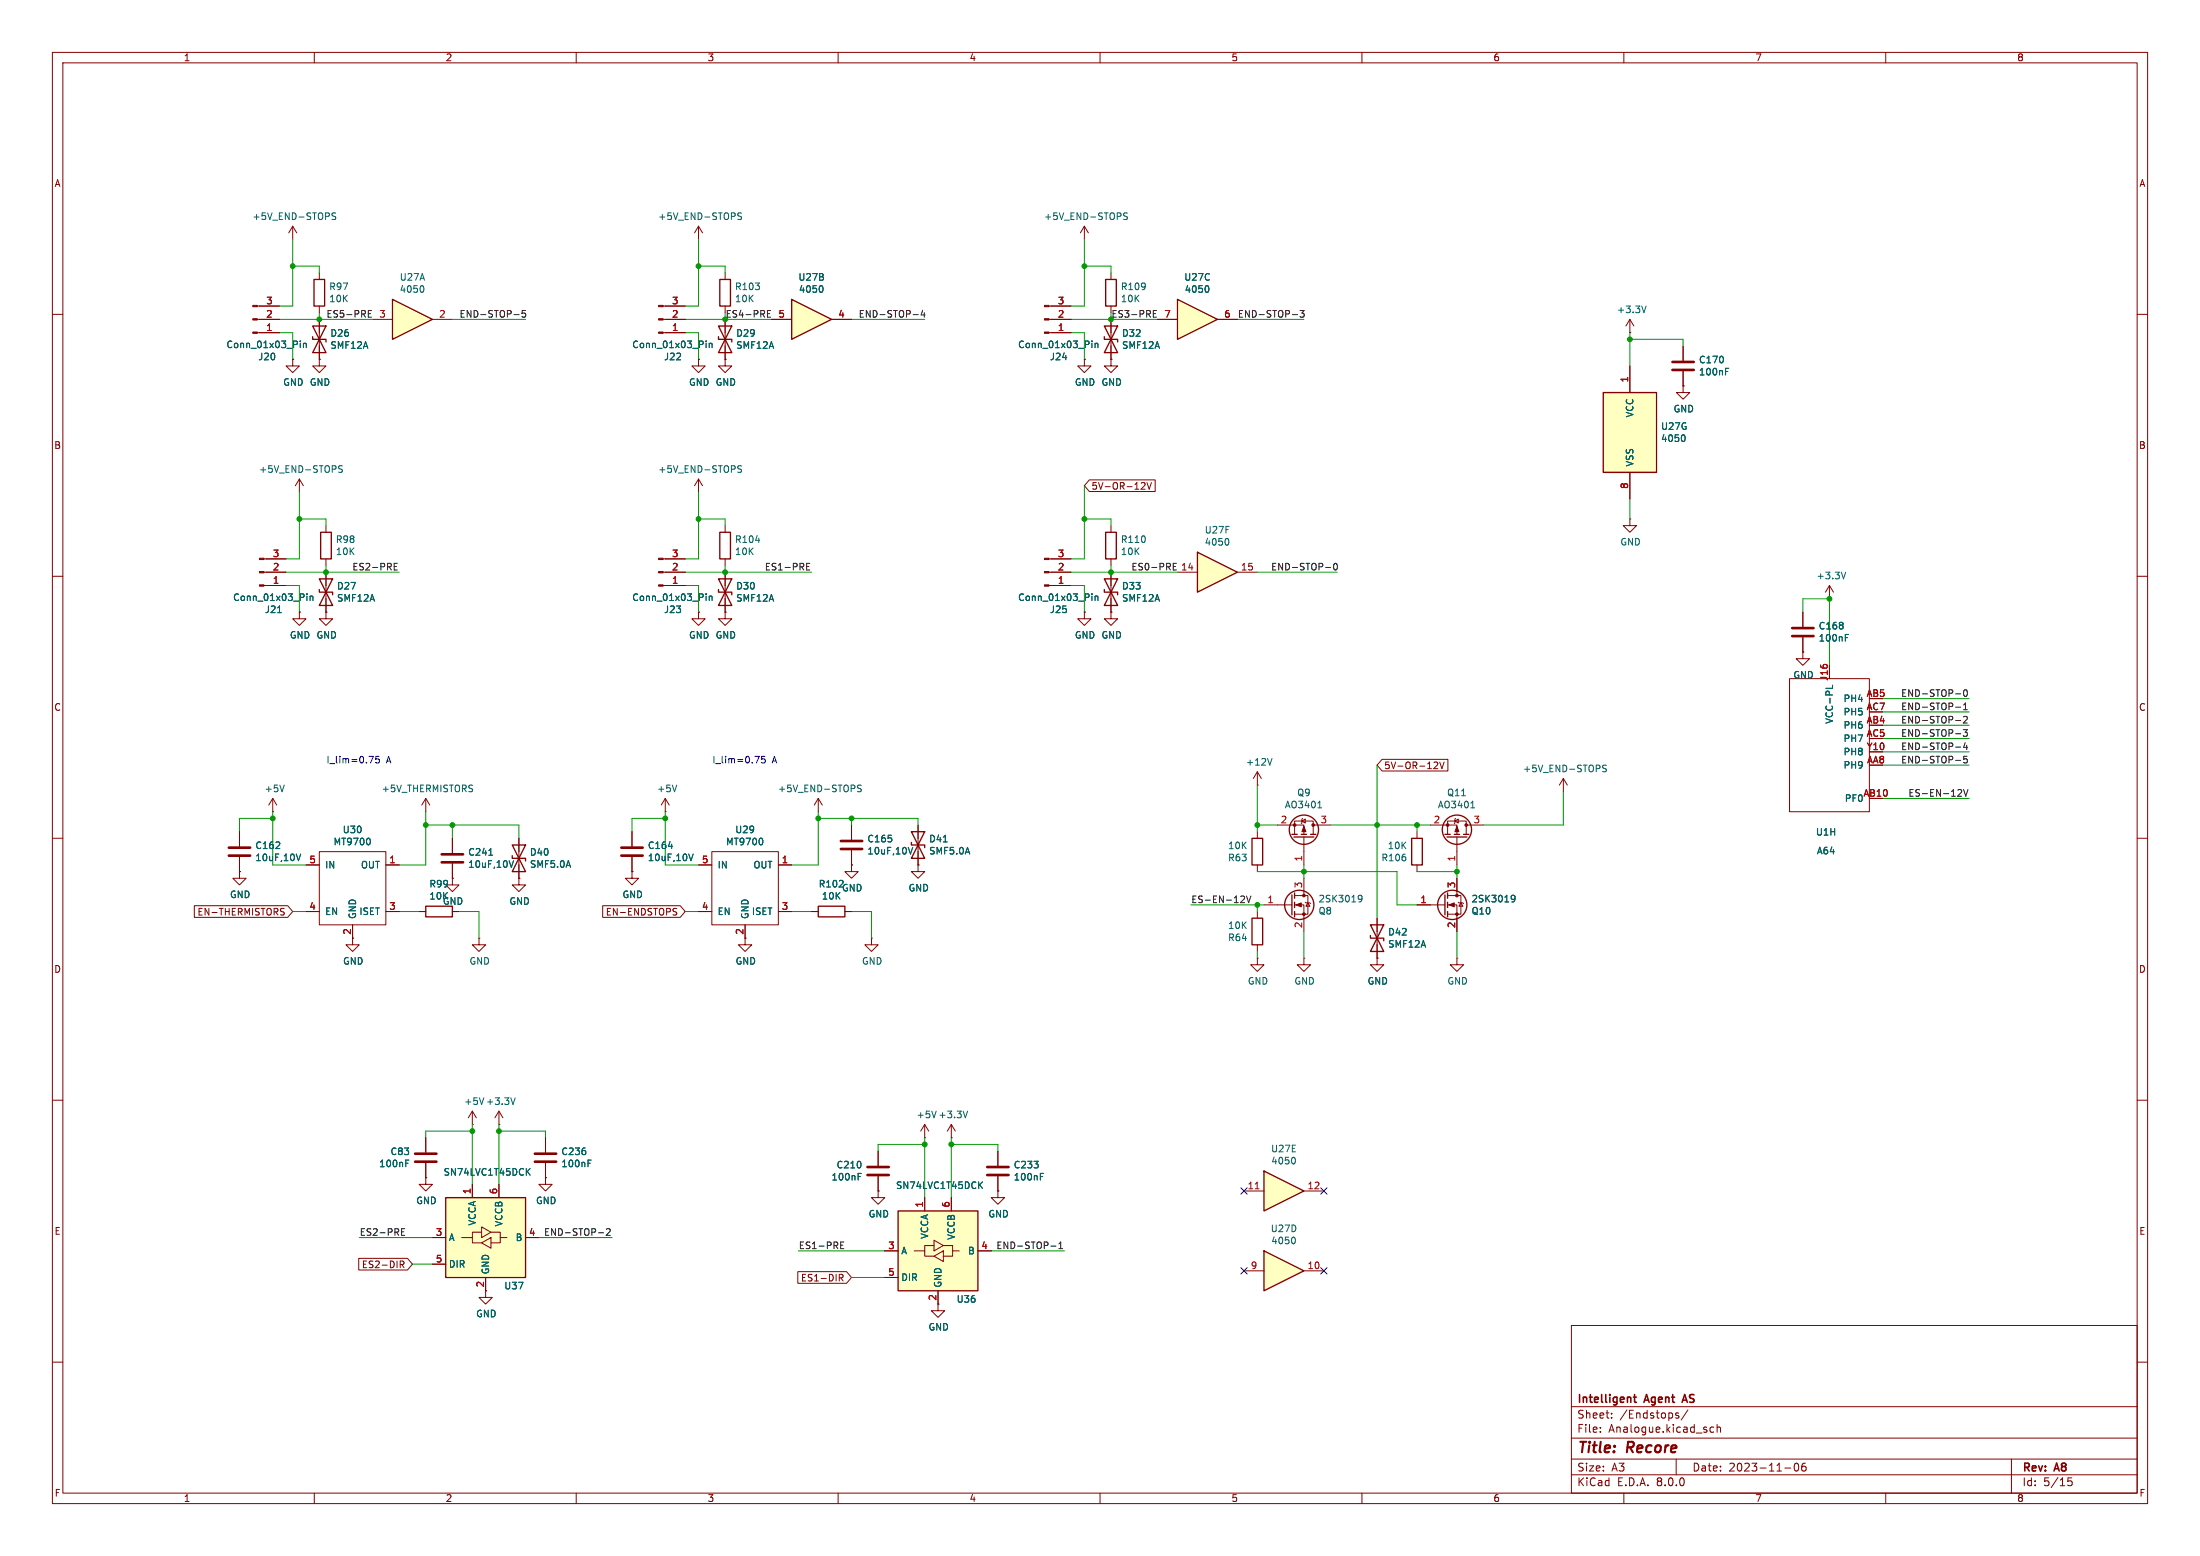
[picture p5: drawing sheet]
<svg xmlns="http://www.w3.org/2000/svg" width="420mm" height="297mm" viewBox="0 0 420 297" stroke-linecap="round" stroke-linejoin="round" font-family="sans-serif">
<g fill="none" stroke="#840000" stroke-width=".19">
<path d="M10 10h400v277h-400zM12 12h396v273h-396zM60 10v2M110 10v2M160 10v2M210 10v2M260 10v2M310 10v2M360 10v2M10 60h2M126.6 58.4h4.2M133.3 43.2v2.5"/>
<path d="M133.3 43.2l-.7 1.3M133.3 43.2l.8 1.3M138.4 52.1v1.2M138.4 58.4v1.3M408 60h2M126.6 61h4.2M126.6 63.5h4.2M133.3 68.6v1.3h1.3l-1.3 1.2-1.2-1.2h1.2M133.3 68.6h.1M138.4 68.6v1.3h1.3l-1.3 1.2-1.2-1.2h1.2M138.4 68.6h.1M138.4 61v7.6"/>
<path d="M133.3 91.4l-.7 1.3M133.3 91.4v2.6M133.3 91.4l.8 1.3M10 110h2M133.3 116.8v1.3h1.3l-1.3 1.3-1.2-1.3h1.2M133.3 116.8h.1M138.4 116.8v1.3h1.3l-1.3 1.3-1.2-1.3h1.2M138.4 116.8h.1M138.4 100.3v1.3M138.4 106.7v1.3M138.4 109.2v7.6M408 110h2"/>
<path d="M10 160h2M408 160h2M10 210h2M408 210h2M10 260h2M300 253h108v32h-108zM408 260h2M300 278.5h108M300 274.5h108M300 268.5h108M305.5 273.2v.2M305.5 272.5v.1"/>
<path d="M307.7 270.5v.2M307.7 269.8v.1M320 278.5v3M320.4 269.8l-.3-.1-.2 .2v.2l.5 .2v.3h-.5M322.2 269.1l-1.3 1.9M327.2 272.5l-.5-.1-.3 .3 .2 .6h.6M327.8 272.5l.2-.1 .4 .1v.9M327.8 271.9v1.5M342.7 279.4l.2-.1a.8 .8 0 0 1 .5 .7 .8 .8 0 0 1-.5 .8 1 1 0 0 1-.2-1.4zM344.7 279.3a.59 .59 0 0 0-.8 .6v.6l.2 .2 .4 .1 .2-.2 .1-.5-.1-.2h-.5l-.3 .2M384 278.5v6.5M60 285v2"/>
<path d="M110 285v2M160 285v2M210 285v2M260 285v2M300 281.5h108M310 285v2M340.7 280.2h1.2M360 285v2M395.5 282.1h-.7l-.1 .7 .2-.1h.5l.2 .2-.1 .5-.2 .2-.6-.2"/>
</g>
<path d="M311.8 266.7h.6M312 266.2v1.3l.4 .2M321.3 267.3h.7M321.6 266.2l-.5 1.5" fill="none" stroke="#840000" stroke-width=".3"/>
<path d="M141.6 40.7l-.5-.1-.3 .3 .2 .3 .5 .2v.4l-.2 .1-.5-.1M134.8 65.1v.1M134.8 65.5v.9M135.4 65.5v.9M135.4 65.6l.2-.1 .3 .1v.8M141.6 89l-.5-.1-.2 .1v.4l.5 .2 .2 .3-.3 .3-.5-.1M144.3 103.1h.7" fill="none" stroke="#006464" stroke-width=".19"/>
<g fill="#840000" stroke="#840000" stroke-width=".19">
<path d="M125.7 58.3h.9v.2h-.9z"/>
<path d="M125.7 60.8h.9v.3h-.9z"/>
<path d="M125.7 63.4h.9v.2h-.9z"/>
</g>
<path d="M137.4 53.3h2v5.1h-2zM137.2 64.3v.5h2.5v.5M137.2 62.2l2.5 5.1h-2.5l2.5-5.1zM137.2 112.5v.5h2.5v.5M137.2 110.5l2.5 5.1h-2.5l2.5-5.1zM137.4 101.6h2v5.1h-2z" fill="none" stroke="#840000" stroke-width=".25"/>
<path d="M151.1 57.2l7.6 3.8-7.6 3.8z" fill="#ffffc2"/>
<path d="M151.1 57.2l7.6 3.8-7.6 3.8zM156.2 173h5.1v2h-5.1z" fill="none" stroke="#840000" stroke-width=".25"/>
<g fill="none" stroke="#840000" stroke-width=".19">
<path d="M147.3 61h3.8M158.7 61h3.9M45.7 158.8v2.7M156.2 152.4l-.8 1.3M156.2 152.4v2.5M156.2 152.4l.8 1.3M162.6 157.5v2.8M45.7 163.6v2.8M133.3 165.1h2.6M133.3 174h2.6M135.9 162.6h12.7v13.9h-12.7zM142.2 176.5v3.8h1.3l-1.3 1.3-1.2-1.3h1.2"/>
<path d="M148.6 165.1h2.5M148.6 174h2.5M154.9 174h1.3M161.3 174h1.3M162.6 165.1v1.3h1.2l-1.2 1.2-1.3-1.2h1.3M162.6 165.1h.1M162.6 162.3v2.8M166.4 179.1v1.2h1.2l-1.2 1.3-1.3-1.3h1.3M166.4 179.1h.1M175.3 165.1v1.3h1.2l-1.2 1.2-1.3-1.2h1.3M175.3 165.1h.1M95.2 214.6h.1"/>
<path d="M95.2 212.1l-.7 1.3M95.2 212.1v2.5M95.2 212.1l.8 1.3M167.6 227.3v1.3h1.3l-1.3 1.3-1.2-1.3h1.2M167.6 227.3h.1"/>
</g>
<path d="M156.8 54.5a.79 .79 0 0 1 0 1.3M164.4 149.9h-.5l-.1 .1v.3l.5 .3 .1 .3-.2 .2h-.5M56.6 163l.4 1.3 .4-1.3M145.5 160.1l.1 .4-.1 .6M173.4 161.7l.4 1.3 .4-1.3M98.4 209.5l-.5 1.3" fill="none" stroke="#006464" stroke-width=".19"/>
<path d="M43.7 163.3h4.1M43.7 161.8h4.1M160.5 162.1h4.1M160.5 160.5h4.1" fill="none" stroke="#840000" stroke-width=".51"/>
<path d="M171.4 231.1h15.3v15.3h-15.3z" fill="#ffffc2"/>
<g fill="none" stroke="#840000" stroke-width=".25">
<path d="M174 158.8l2.5 5h-2.5l2.5-5zM246.6 159.3h1M247 159.8h3.8M248.4 159.3h1M250.2 159.3h1M81.3 173h5.1v2h-5.1zM97.8 163.3v.5h2.5v.5M97.8 161.3l2.5 5.1h-2.5l2.5-5.1zM174 160.8v.5h2.5v.5M239 175.3h2v5h-2zM239 160h2v5.1h-2zM171.4 231.1h15.3v15.3h-15.3z"/>
<circle cx="248.9" cy="158.4" r="2.79"/>
</g>
<g fill="none" stroke="#840000" stroke-width=".19">
<path d="M311.1 63.5h.1M311.1 61l-.7 1.2M311.1 61v2.5M311.1 61l.8 1.2M52.1 154.9h.1M52.1 152.4l-.8 1.3M52.1 152.4v2.5M52.1 152.4l.7 1.3M81.3 152.4l-.8 1.3M81.3 152.4v2.5M81.3 152.4l.7 1.3M120.6 158.8v2.7"/>
<path d="M127 154.9h.1M127 152.4l-.8 1.3M127 152.4v2.5M127 152.4l.8 1.3M175.3 157.5v7.6M240 158.8v1.2M243.8 157.5h5.1v1.8M247.1 159.3v-2.6h3.6v2.6M248.5 156.7l.7-.4v.8zM248.7 156.2l-.3 1M248.9 159.8v5.3M250.7 157.5h3.3"/>
<path d="M45.7 166.4v1.2h1.3l-1.3 1.3-1.3-1.3h1.3M45.7 166.4h.1M58.4 165.1h2.6M58.4 174h2.6M61 162.6h12.7v13.9h-12.7zM67.3 176.5v3.8h1.3l-1.3 1.3-1.3-1.3h1.3M73.7 165.1h2.5M73.7 174h2.5M80 174h1.3M86.4 167.6v1.3h1.2l-1.2 1.3-1.3-1.3h1.3M86.4 167.6h.1M86.4 174h1.2"/>
<path d="M86.4 160v2.8M86.4 164.8v2.8M91.4 179.1v1.2h1.3l-1.3 1.3-1.2-1.3h1.2M91.4 179.1h.1M99.1 167.6v1.3h1.2l-1.2 1.3-1.3-1.3h1.3M99.1 167.6h.1M99.1 160v7.6M120.6 166.4v1.2h1.3l-1.3 1.3-1.2-1.3h1.2M120.6 166.4h.1M120.6 163.6v2.8M240 165.1v1.3M240 174v1.3"/>
<path d="M240 182.9v1.3h1.3l-1.3 1.2-1.2-1.2h1.2M240 182.9h.1M240 180.3v1.3M262.9 182.9v1.3h1.3l-1.3 1.2-1.3-1.2h1.3M262.9 182.9h.1M168.9 238.8h2.5M174.5 238.8h2v1h1.8M176.5 228.6v2.5M178.3 237.7h-1.8v1.1M178.3 236.7l1.8 1-1.8 1.1zM178.3 239.8l1.8-1v2zM180.1 237.7h1.8v1.1h1.2"/>
<path d="M181.6 228.6v2.5M181.9 238.8v1h-1.8M186.7 238.8h2.5M168.9 243.8h2.5M179.1 246.4v3.8h1.2l-1.2 1.3-1.3-1.3h1.3"/>
</g>
<path d="M314.3 58.4l-.5 1.3M54.3 149.9l-.5 1.2M129.2 149.9l-.4 1.2M251.6 154.2h.7M70.6 160.1l.1 .4-.1 .6M93.3 163.2h.7M97.2 164.3l.4 1.3 .4-1.3M127.6 161.5h.8M131.5 163l.4 1.3 .4-1.3M180.1 160.7h.7M187 226.1l.6 .8M187.6 225.6l-.8 .7" fill="none" stroke="#006464" stroke-width=".19"/>
<path d="M84.3 164.6h4.1M84.3 163.1h4.1M118.6 163.3h4.1M118.6 161.8h4.1" fill="none" stroke="#840000" stroke-width=".51"/>
<g fill="#840000" stroke="#840000" stroke-width=".19">
<path d="M248.9 157.7l.4 1.1h-.8z"/>
<circle cx="247.1" cy="157.5" r=".25"/>
<circle cx="250.7" cy="157.5" r=".25"/>
</g>
<path d="M306.1 74.9h10.1v15.3h-10.1z" fill="#ffffc2"/>
<g fill="none" stroke="#840000" stroke-width=".25">
<path d="M306.1 74.9h10.1v15.3h-10.1zM275.8 159.3h1.1M276.2 159.8h3.8M277.6 159.3h1M279.4 159.3h1M275.8 170.8v3.8M276.4 170.4v1.1M276.4 172.2v1M276.4 174v1"/>
<circle cx="278.1" cy="158.4" r="2.79"/>
<circle cx="277.2" cy="172.7" r="2.79"/>
</g>
<g fill="none" stroke="#840000" stroke-width=".19">
<path d="M311.1 69.9v5M321.3 73.7v1.2h1.3l-1.3 1.3-1.3-1.3h1.3M321.3 73.7h.1M321.3 66v2.8M321.3 70.9v2.8M311.1 99.1v1.2h1.3l-1.3 1.3-1.2-1.3h1.2M311.1 99.1h.1M311.1 90.2v5.1M344.2 116.8v2.8M349.2 114.3h.1M349.2 111.8l-.7 1.2M349.2 111.8v2.5"/>
<path d="M349.2 111.8l.8 1.2M341.6 129.5h15.3v25.4h-15.3zM344.2 124.5v1.2h1.2l-1.2 1.3-1.3-1.3h1.3M344.2 124.5h.1M344.2 121.7v2.8M240 149.9h.1M240 147.3l-.7 1.3M240 147.3v2.6M240 147.3l.8 1.3M273 157.5h5.1v1.8M276.4 159.3v-2.6h3.5v2.6M277.7 156.7l.7-.4v.8z"/>
<path d="M277.9 156.2l-.3 1M278.1 159.8v5.3M279.9 157.5h3.3M298.4 148.6l-.7 1.3M298.4 148.6v2.5M298.4 148.6l.8 1.3M270.5 172.7h5.3M276.4 172.7h1.7v5.1M276.4 170.9h2.5v3.6h-2.5M278.1 167.6v3.3M278.4 172.2l1 .3M278.9 172.3l.4 .7h-.8z"/>
<path d="M248.9 182.9v1.3h1.3l-1.3 1.2-1.3-1.2h1.3M248.9 182.9h.1M278.1 182.9v1.3h1.3l-1.3 1.2-1.2-1.2h1.2M278.1 182.9h.1"/>
</g>
<path d="M329.4 70.9h.4M329.4 70.3h.6M321.4 83a.79 .79 0 0 1 0 1.3M352.4 109.2l-.5 1.3M349.8 130.8v.6M352.3 121.7h.4M352.3 121.1h.6M242.8 144.8l-.4 1.2M280.8 154.2h.7M306.7 146.1l-.5-.1-.3 .3 .2 .3 .5 .2v.4l-.2 .1h-.5M288.6 170.9h.4l.2 .2a.84 .84 0 0 1-.3 1.1h-.3M289.2 171.4l-.2 .3-.4-.1" fill="none" stroke="#006464" stroke-width=".19"/>
<path d="M319.3 70.6h4M319.3 69.1h4M342.1 119.9h4.1M342.1 121.4h4.1" fill="none" stroke="#840000" stroke-width=".51"/>
<g fill="#840000" stroke="#840000" stroke-width=".19">
<path d="M278.1 157.7l.4 1.1h-.8z"/>
<path d="M276.6 172.7l1-.4v.8z"/>
<circle cx="276.4" cy="157.5" r=".25"/>
<circle cx="279.9" cy="157.5" r=".25"/>
<circle cx="278.1" cy="174.5" r=".25"/>
<circle cx="278.1" cy="170.9" r=".25"/>
</g>
<path d="M224.8 57.2l7.6 3.8-7.6 3.8z" fill="#ffffc2"/>
<path d="M211.1 53.3h2v5.1h-2zM224.8 57.2l7.6 3.8-7.6 3.8zM210.8 64.3v.5h2.6v.5M210.8 62.2l2.6 5.1h-2.6l2.6-5.1zM210.8 112.5v.5h2.6v.5M210.8 110.5l2.6 5.1h-2.6l2.6-5.1zM211.1 101.6h2v5.1h-2z" fill="none" stroke="#840000" stroke-width=".25"/>
<g fill="none" stroke="#840000" stroke-width=".19">
<path d="M200.3 58.4h4.2M207 43.2l-.8 1.3M207 43.2v2.5M207 43.2l.8 1.3M212.1 52.1v1.2M212.1 58.4v1.3M200.3 61h4.2M200.3 63.5h4.2M207 68.6v1.3h1.3l-1.3 1.2-1.3-1.2h1.3M207 68.6h.1M212.1 68.6v1.3h1.3l-1.3 1.2-1.3-1.2h1.3M212.1 68.6h.1"/>
<path d="M212.1 61v7.6M221 61h3.8M232.4 61h3.8M126.6 106.7h4.2M126.6 109.2h4.2M126.6 111.8h4.2M200.3 106.7h4.2M200.3 109.2h4.2M200.3 111.8h4.2M207 116.8v1.3h1.3l-1.3 1.3-1.3-1.3h1.3M207 116.8h.1M212.1 116.8v1.3h1.3l-1.3 1.3-1.3-1.3h1.3"/>
<path d="M212.1 116.8h.1M212.1 100.3v1.3M212.1 106.7v1.3M212.1 109.2v7.6"/>
</g>
<g fill="none" stroke="#006464" stroke-width=".19">
<path d="M215.2 40.7l-.5-.1-.2 .3 .1 .3 .6 .2v.4l-.2 .1-.5-.1M230.5 54.5a.79 .79 0 0 1 0 1.3M208.5 65.1v.1M208.5 65.5v.9M209.1 65.5v.9M209.1 65.6l.1-.1 .3 .1 .1 .8M134.8 113.4v.1M134.8 113.8v.8M135.4 113.9l.2-.1h.3v.8M135.4 113.8v.8M208.5 113.4v.1M208.5 113.8v.8"/>
<path d="M209.1 113.8v.8M209.1 113.9l.1-.1h.3l.1 .8"/>
</g>
<g fill="#840000" stroke="#840000" stroke-width=".19">
<path d="M199.4 106.6h.9v.2h-.9z"/>
<path d="M199.4 109.1h.9v.2h-.9z"/>
<path d="M199.4 111.6h.9v.3h-.9z"/>
<path d="M199.4 58.3h.9v.2h-.9z"/>
<path d="M199.4 60.8h.9v.3h-.9z"/>
<path d="M199.4 63.4h.9v.2h-.9z"/>
<path d="M125.7 106.6h.9v.2h-.9z"/>
<path d="M125.7 109.1h.9v.2h-.9z"/>
<path d="M125.7 111.6h.9v.3h-.9z"/>
</g>
<path d="M228.6 105.4l7.6 3.8-7.6 3.8z" fill="#ffffc2"/>
<path d="M228.6 105.4l7.6 3.8-7.6 3.8zM261.6 178.6v.5h2.6v.5M261.6 176.5l2.6 5.1h-2.6l2.6-5.1zM269.5 160h2v5.1h-2z" fill="none" stroke="#840000" stroke-width=".25"/>
<path d="M224.8 109.2h3.8M236.2 109.2h3.8M270.5 158.8v1.2M262.9 175.3v7.6M270.5 165.1v1.3" fill="none" stroke="#840000" stroke-width=".19"/>
<path d="M234.3 102.8a.79 .79 0 0 1 0 1.3" fill="none" stroke="#006464" stroke-width=".19"/>
<path d="M241.3 238.8l7.6 3.8-7.6 3.8z" fill="#ffffc2"/>
<path d="M241.3 238.8l7.6 3.8-7.6 3.8z" fill="none" stroke="#840000" stroke-width=".25"/>
<path d="M237.5 242.6h3.8M248.9 242.6h3.8" fill="none" stroke="#840000" stroke-width=".19"/>
<path d="M247 236.1a.79 .79 0 0 1 0 1.3" fill="none" stroke="#006464" stroke-width=".19"/>
<path d="M241.3 223.5l7.6 3.8-7.6 3.8z" fill="#ffffc2"/>
<g fill="none" stroke="#840000" stroke-width=".25">
<path d="M246.6 170.8v3.8M247.1 170.4v1.1M247.1 172.2v1M247.1 174v1M241.3 223.5l7.6 3.8-7.6 3.8z"/>
<circle cx="248" cy="172.7" r="2.79"/>
</g>
<g fill="none" stroke="#840000" stroke-width=".19">
<path d="M55.9 68.6v1.3h1.2l-1.2 1.2-1.3-1.2h1.3M55.9 68.6h.1M61 68.6v1.3h1.2l-1.2 1.2-1.3-1.2h1.3M61 68.6h.1M57.1 116.8v1.3h1.3l-1.3 1.3-1.2-1.3h1.2M57.1 116.8h.1M241.3 172.7h5.3M247.1 172.7h1.8v5.1M247.1 170.9h2.6v3.6h-2.6M248.9 167.6v3.3M249.2 172.2l1 .3M249.7 172.3l.4 .7h-.8z"/>
<path d="M81.3 217.2v2.8M81.3 224.8v1.3h1.2l-1.2 1.2-1.3-1.2h1.3M81.3 224.8h.1M81.3 222v2.8M190.5 227.3v1.3h1.3l-1.3 1.3-1.3-1.3h1.3M190.5 227.3h.1M237.5 227.3h3.8M248.9 227.3h3.8"/>
</g>
<path d="M239.6 226.9h.8" fill="none" stroke="#a90000" stroke-width=".19"/>
<path d="M259.4 170.9h.4l.2 .2a.84 .84 0 0 1-.4 1.1h-.2M260 171.4l-.2 .3-.4-.1M77.5 222h.4M77.5 221.4h.6M247 220.9a.79 .79 0 0 1 0 1.3" fill="none" stroke="#006464" stroke-width=".19"/>
<g fill="#840000" stroke="#840000" stroke-width=".19">
<path d="M247.4 172.7l1-.4v.8z"/>
<circle cx="248.9" cy="174.5" r=".25"/>
<circle cx="248.9" cy="170.9" r=".25"/>
</g>
<path d="M79.2 221.7h4.1M79.2 220.2h4.1" fill="none" stroke="#840000" stroke-width=".51"/>
<path d="M74.9 57.2l7.6 3.8-7.6 3.8z" fill="#ffffc2"/>
<path d="M59.9 53.3h2.1v5.1h-2.1zM74.9 57.2l7.6 3.8-7.6 3.8zM61 112.5v.5h2.5v.5M61 110.5l2.5 5.1h-2.5l2.5-5.1zM61.2 101.6h2v5.1h-2z" fill="none" stroke="#840000" stroke-width=".25"/>
<g fill="none" stroke="#840000" stroke-width=".19">
<path d="M49.1 58.4h4.2M55.9 43.2l-.8 1.3M55.9 43.2v2.5M55.9 43.2l.7 1.3M61 52.1v1.2M61 58.4v1.3M49.1 61h4.2M49.1 63.5h4.2M71.1 61h3.8M82.5 61h3.9M57.1 91.4l-.7 1.3M57.1 91.4v2.6"/>
<path d="M57.1 91.4l.8 1.3M50.4 106.7h4.2M50.4 109.2h4.2M50.4 111.8h4.2M62.2 116.8v1.3h1.3l-1.3 1.3-1.2-1.3h1.2M62.2 116.8h.1M62.2 100.3v1.3M62.2 106.7v1.3M62.2 109.2v7.6M90.2 214.6h.1M90.2 212.1l-.8 1.3M90.2 212.1v2.5"/>
<path d="M90.2 212.1l.7 1.3M104.1 217.2v2.8M167.6 219.7v2.8M176.5 217.2h.1M176.5 214.6l-.7 1.3M176.5 214.6v2.6M176.5 214.6l.8 1.3M181.6 217.2h.1M181.6 214.6l-.8 1.3M181.6 214.6v2.6M181.6 214.6l.8 1.3M190.5 219.7v2.8"/>
<path d="M104.1 224.8v1.3h1.3l-1.3 1.2-1.2-1.2h1.2M104.1 224.8h.1M104.1 222v2.8M167.6 224.5v2.8M190.5 224.5v2.8M92.7 246.4v1.2h1.3l-1.3 1.3-1.3-1.3h1.3"/>
</g>
<g fill="none" stroke="#006464" stroke-width=".19">
<path d="M64.1 40.7l-.5-.1-.2 .3 .1 .3 .5 .2v.4l-.1 .1-.5-.1M80.6 54.5a.79 .79 0 0 1 0 1.3M57.3 65.1v.1M57.3 65.5v.9M57.9 65.5v.9M57.9 65.6l.2-.1 .3 .1 .1 .8M65.4 89l-.5-.1-.3 .2 .2 .3 .5 .3v.3l-.2 .2-.5-.1M53 116.9h.7M58.6 113.4v.1M58.6 113.8v.8M59.2 113.8v.8M59.2 113.9l.2-.1h.3v.8"/>
<path d="M184.7 212.1l-.4 1.3M112.3 222h.4M112.3 221.4h.6M163.8 224.6h.4M163.8 224h.6M198.6 224.6h.4M198.6 224h.6"/>
</g>
<g fill="#840000" stroke="#840000" stroke-width=".19">
<path d="M48.3 58.3h.8v.2h-.8z"/>
<path d="M48.3 60.8h.8v.3h-.8z"/>
<path d="M48.3 63.4h.8v.2h-.8z"/>
<path d="M49.5 106.6h.9v.2h-.9z"/>
<path d="M49.5 109.1h.9v.2h-.9z"/>
<path d="M49.5 111.6h.9v.3h-.9z"/>
</g>
<path d="M102.1 221.7h4.1M102.1 220.2h4.1M165.6 224.3h4.1M165.6 222.8h4.1M188.5 224.3h4M188.5 222.8h4" fill="none" stroke="#840000" stroke-width=".51"/>
<path d="M85.1 228.6h15.2v15.2h-15.2z" fill="#ffffc2"/>
<path d="M59.7 64.3v.5h2.5v.5M59.7 62.2l2.5 5.1h-2.5l2.5-5.1zM85.1 228.6h15.2v15.2h-15.2z" fill="none" stroke="#840000" stroke-width=".25"/>
<g fill="none" stroke="#840000" stroke-width=".19">
<path d="M49.5 58.4h3.8M127 58.4h3.8M200.7 58.4h3.8M49.5 63.5h3.8M49.5 61h3.8M55.9 68.6h.1M61 68.6h.1M61 61v7.6M127 63.5h3.8M127 61h3.8M133.3 68.6h.1M138.4 68.6h.1"/>
<path d="M138.4 61v2.5M138.4 66v2.6M147.3 61h3.8M158.7 61h3.9M200.7 63.5h3.8M200.7 61h3.8M207 68.6h.1M212.1 68.6h.1M212.1 61v2.5M212.1 66v2.6M221 61h3.8M232.4 61h3.8"/>
<path d="M311.1 69.9v5M321.3 73.7h.1M321.3 66v2.8M321.3 70.9v2.8M208 91.6h12.5v2.2h-12.5l-1-1.1zM217.9 92.2l.5-.1 .2 .4-.8 .9h.8M219 92.1l.4 1.3 .4-1.3M311.1 90.2v5.1M50.8 111.8h3.8M50.8 109.2h3.8M50.8 106.7h3.8M57.1 116.8h.1"/>
<path d="M62.2 116.8h.1M62.2 109.2v2.6M62.2 114.3v2.5M127 111.8h3.8M127 109.2h3.8M127 106.7h3.8M133.3 116.8h.1M138.4 116.8h.1M138.4 109.2v2.6M138.4 114.3v2.5M200.7 111.8h3.8M200.7 109.2h3.8"/>
<path d="M200.7 106.7h3.8M207 116.8h.1M212.1 116.8h.1M212.1 109.2v2.6M212.1 114.3v2.5M344.2 116.8v2.8M344.2 124.5h.1M344.2 121.7v2.8M45.7 158.8v2.7M120.6 158.8v2.7M162.6 157.5v2.8M175.3 157.5v2.5"/>
<path d="M263.8 144.9h12.6v2.3h-12.6l-.9-1.1zM273.8 145.5h.4l.3 .3-.8 .9h.8M274.8 145.5l.5 1.2 .4-1.2M37.1 172.9h17.8l1 1.1-1 1.1h-17.8zM45.7 166.4h.1M45.7 163.6v2.8M53.8 173.4l.5 .1M54 174.1l.3 .2-.3 .4M58.4 165.1h2.6M58.4 174h2.6M67.3 176.5v2.6M73.7 165.1h2.5"/>
<path d="M73.7 174h2.5M80 174h1.3M86.4 167.6h.1M86.4 174h1.2M86.4 160v2.8M86.4 164.8v2.8M99.1 167.6h.1M99.1 160v2.6M99.1 165.1v2.5M115.1 172.9h14.8l.9 1.1-.9 1.1h-14.8zM120.6 166.4h.1M120.6 163.6v2.8"/>
<path d="M128.7 174l.4 .1 .1 .3-.2 .3h-.3M128.7 173.4l.5 .1M133.3 165.1h2.6M133.3 174h2.6M142.2 176.5v2.6M148.6 165.1h2.5M148.6 174h2.5M154.9 174h1.3M161.3 174h1.3M162.6 165.1h.1M162.6 162.3v2.8M175.3 165.1h.1"/>
<path d="M175.3 162.6v2.5M262.9 175.3v2.5M270.5 172.7h2.5M278.1 167.6v2.6M278.1 175.3v2.5M262.9 182.9h.1M262.9 180.3v2.6M81.3 217.2v2.8M104.1 217.2v2.8M167.6 219.7v2.8M190.5 219.7v2.8M81.3 224.8h.1"/>
<path d="M81.3 222v2.8M82.5 236.2h2.6M88.1 236.2h2.1v1h1.7M90.2 226.1v2.5M91.9 235.2h-1.7v1M91.9 234.2l1.8 1-1.8 1zM91.9 237.2l1.8-1v2.1zM93.7 235.2h1.8v1h1.3M95.2 226.1v2.5M95.5 236.2v1h-1.8M100.3 236.2h2.6M104.1 224.8h.1"/>
<path d="M104.1 222v2.8M167.6 227.3h.1M167.6 224.5v2.8M168.9 238.8h2.5M176.5 228.6v2.5M181.6 228.6v2.5M186.7 238.8h2.5M190.5 227.3h.1M190.5 224.5v2.8M68.5 240.2h9.3l.9 1.1-.9 1.1h-9.3zM76.4 240.7h.5l.2 .2-.1 .4-.6 .1M76.7 241.4l.4 .6"/>
<path d="M82.5 241.3h2.6M92.7 243.8v2.6M152.3 242.7h9.3l1 1.1-1 1.2h-9.3zM160.2 243.2h.5l.2 .3-.1 .3-.6 .1M160.5 243.9l.4 .6M168.9 243.8h2.5M179.1 246.4v2.5"/>
</g>
<g fill="none" stroke="#006464" stroke-width=".19">
<path d="M156.8 54.5a.79 .79 0 0 1 0 1.3M230.5 54.5a.79 .79 0 0 1 0 1.3M57.3 65.1v.1M57.3 65.5v.9M57.9 65.5v.9M57.9 65.6l.2-.1 .3 .1 .1 .8M134.8 65.1v.1M134.8 65.5v.9M135.4 65.6l.2-.1 .3 .1v.8M135.4 65.5v.9M208.5 65.1v.1M208.5 65.5v.9"/>
<path d="M209.1 65.6l.1-.1 .3 .1 .1 .8M209.1 65.5v.9M329.4 70.9h.4M329.4 70.3h.6M321.4 83a.79 .79 0 0 1 0 1.3M53 116.9h.7M58.6 113.4v.1M58.6 113.8v.8M59.2 113.8v.8M59.2 113.9l.2-.1h.3v.8M134.8 113.4v.1M134.8 113.8v.8"/>
<path d="M135.4 113.9l.2-.1h.3v.8M135.4 113.8v.8M208.5 113.4v.1M208.5 113.8v.8M209.1 113.9l.1-.1h.3l.1 .8M209.1 113.8v.8M349.8 130.8v.6M352.3 121.7h.4M352.3 121.1h.6M56.6 163l.4 1.3 .4-1.3M70.6 160.1l.1 .4-.1 .6M93.3 163.2h.7"/>
<path d="M97.2 164.3l.4 1.3 .4-1.3M127.6 161.5h.8M131.5 163l.4 1.3 .4-1.3M145.5 160.1l.1 .4-.1 .6M173.4 161.7l.4 1.3 .4-1.3M180.1 160.7h.7M288.6 170.9h.4l.2 .2a.84 .84 0 0 1-.3 1.1h-.3M289.2 171.4l-.2 .3-.4-.1M77.5 222h.4M77.5 221.4h.6M100.7 223.6l.5 .7M101.2 223l-.7 .8"/>
<path d="M112.3 222h.4M112.3 221.4h.6M163.8 224.6h.4M163.8 224h.6M187 226.1l.6 .8M187.6 225.6l-.8 .7M198.6 224.6h.4M198.6 224h.6"/>
</g>
<g fill="none" stroke="#0f0f0f" stroke-width=".19">
<path d="M70.3 59.9h.4M70.9 59.3h-.6v1.2h.6M100.3 59.3h-.6l-.1 .6 .2-.2 .4 .1 .2 .2-.1 .4-.2 .1-.5-.1M146.5 59.9h.4M147.1 59.3h-.6v1.2h.6M176.1 59.2l-.3 .9h.8M176.4 59.7v.8M220.2 59.9h.4M220.8 59.3h-.6v1.2h.6M248.2 59.3h.8l-.5 .4 .4 .2v.5l-.2 .1-.5-.1M98.1 60.1h1M174.3 60.1h1"/>
<path d="M246.7 60.1h1M75.3 108.1h.4M75.9 107.5h-.6v1.3h.6M154 108.1h.4M154.6 107.5h-.6v1.3h.6M224 108.1h.4M224.6 107.5h-.6v1.3h.6M253.1 108.3h.9M254.8 107.6l.1-.1a.68 .68 0 0 1 .4 .7 .68 .68 0 0 1-.4 .6 .85 .85 0 0 1-.1-1.2zM373.3 132.4h1M373.3 137.5h1M373.3 135h1"/>
<path d="M374.8 139.3h.8l-.4 .5 .3 .1v.5l-.2 .1-.5-.1M374.9 136.9l.4-.2 .3 .4-.8 .9h.8M374.9 135.5h.7M374.9 134.6l.3-.4v1.3M375 131.8l.2-.1a.68 .68 0 0 1 .4 .6 .68 .68 0 0 1-.4 .6l-.3-.5zM373.3 140.1h1M373.3 142.6h1M373.3 145.1h1M373.9 150.7l.5 .1 .1 .3-.8 .9h.8M374.9 150.7l.4 1.3 .4-1.3M375.2 141.8l-.3 .9h.7M375.5 142.2v.9"/>
<path d="M375.5 144.4h-.6v.6l.1-.2 .5 .1 .1 .2-.1 .4-.2 .1-.4-.1M237 171l.5 .1 .1 .3-.8 .9h.8M238 171l.4 1.3 .4-1.3M76.7 235.1h.4M77.3 234.5h-.6v1.3h.6M114.3 235.3h.9M115.8 234.6l.5-.1 .2 .4-.8 .9h.8M160.5 237.7h.4M161.1 237.1h-.6v1.2h.6M200.6 237.9h1M202.1 238.3h.8M202.1 237.4l.4-.3v1.2"/>
</g>
<path d="M70.4 144.4h.9l-.6 1.2M72.4 144.4h-.6l-.1 .6 .2-.1h.4l.1 .2v.4l-.2 .1-.5-.1M144.1 144.4h.8l-.5 1.2M146 144.4h-.6v.6l.1-.1h.5l.1 .2-.1 .4-.2 .1-.4-.1" fill="none" stroke="#0000c2" stroke-width=".19"/>
<g fill="none" stroke="#009600" stroke-width=".19">
<path d="M55.9 50.8h5.1v1.3M55.9 45.7v12.7h-2.6M61 59.7v1.3M133.3 45.7v12.7h-2.5M133.3 50.8h5.1v1.3M207 45.7v12.7h-2.5M207 50.8h5.1v1.3M53.3 61h17.8M53.3 63.5h2.6v5.1M86.4 61h13.9M130.8 61h16.5M130.8 63.5h2.5v5.1"/>
<path d="M162.6 61h13.9M204.5 61h16.5M204.5 63.5h2.5v5.1M236.2 61h12.7M311.1 63.5v6.4M311.1 64.8h10.2v1.2M57.1 94v12.7h-2.5M57.1 99.1h5.1v1.2M133.3 94v12.7h-2.5M133.3 99.1h5.1v1.2M207 92.7v14h-2.5M207 99.1h5.1v1.2"/>
<path d="M311.1 95.3v3.8M54.6 111.8h2.5v5M54.6 109.2h21.6M62.2 108v1.2M130.8 109.2h24.1M130.8 111.8h2.5v5M138.4 108v1.2M204.5 109.2h20.3M204.5 111.8h2.5v5M212.1 108v1.2M240 109.2h15.3M344.2 116.8v-2.5h5v12.7"/>
<path d="M359.4 138.4h16.5M359.4 135.9h16.5M359.4 133.4h16.5M52.1 154.9v10.2h6.3M52.1 156.2h-6.4v2.6M81.3 157.5h17.8v2.5M81.3 154.9v10.2h-5.1M86.4 157.5v2.5M127 154.9v10.2h6.3M127 156.2h-6.4v2.6M156.2 154.9v10.2h-5.1M156.2 156.2h19.1v1.3"/>
<path d="M162.6 156.2v1.3M240 149.9v8.9M240 157.5h3.8M254 157.5h19M262.9 146.1v29.2M270.5 157.5v1.3M298.4 151.1v6.4h-15.2M359.4 152.4h16.5M359.4 146.1h16.5M359.4 141h16.5M359.4 143.5h16.5M55.9 174h2.5"/>
<path d="M76.2 174h3.8M87.6 174h3.8v5.1M130.8 174h2.5M151.1 174h3.8M162.6 174h3.8v5.1M227.3 172.7h14M240 166.4h26.7v6.3h3.8M240 172.7v1.3M248.9 165.1v2.5M248.9 177.8v5.1M270.5 166.4h7.6M278.1 165.1v2.5"/>
<path d="M278.1 177.8v5.1M240 181.6v1.3M90.2 215.9h-8.9v1.3M90.2 214.6v11.5M95.2 215.9h8.9v1.3M95.2 214.6v11.5M176.5 218.4h-8.9v1.3M176.5 217.2v11.4M181.6 217.2v11.4M181.6 218.4h8.9v1.3M68.6 236.2h13.9M102.9 236.2h13.9"/>
<path d="M152.4 238.8h16.5M189.2 238.8h14M78.7 241.3h3.8M162.6 243.8h6.3"/>
</g>
<path d="M236.9 226.7l1.2 1.2M238.1 226.7l-1.2 1.2M252.1 226.7l1.2 1.2M253.3 226.7l-1.2 1.2M236.9 242l1.2 1.2M238.1 242l-1.2 1.2M252.1 242l1.2 1.2M253.3 242l-1.2 1.2" fill="none" stroke="#000084" stroke-width=".19"/>
<g fill="#009600" stroke="#009600" stroke-width=".19">
<circle cx="61" cy="61" r=".46"/>
<circle cx="55.9" cy="50.8" r=".46"/>
<circle cx="62.2" cy="109.2" r=".46"/>
<circle cx="57.1" cy="99.1" r=".46"/>
<circle cx="176.5" cy="218.4" r=".46"/>
<circle cx="181.6" cy="218.4" r=".46"/>
<circle cx="90.2" cy="215.9" r=".46"/>
<circle cx="95.2" cy="215.9" r=".46"/>
<circle cx="52.1" cy="156.2" r=".46"/>
<circle cx="86.4" cy="157.5" r=".46"/>
<circle cx="81.3" cy="157.5" r=".46"/>
<circle cx="127" cy="156.2" r=".46"/>
<circle cx="138.4" cy="61" r=".46"/>
<circle cx="133.3" cy="99.1" r=".46"/>
<circle cx="133.3" cy="50.8" r=".46"/>
<circle cx="138.4" cy="109.2" r=".46"/>
<circle cx="162.6" cy="156.2" r=".46"/>
<circle cx="156.2" cy="156.2" r=".46"/>
<circle cx="207" cy="50.8" r=".46"/>
<circle cx="212.1" cy="61" r=".46"/>
<circle cx="207" cy="99.1" r=".46"/>
<circle cx="262.9" cy="157.5" r=".46"/>
<circle cx="270.5" cy="157.5" r=".46"/>
<circle cx="240" cy="172.7" r=".46"/>
<circle cx="248.9" cy="166.4" r=".46"/>
<circle cx="311.1" cy="64.8" r=".46"/>
<circle cx="212.1" cy="109.2" r=".46"/>
<circle cx="240" cy="157.5" r=".46"/>
<circle cx="349.2" cy="114.3" r=".46"/>
<circle cx="278.1" cy="166.4" r=".46"/>
</g>
<g font-size="2.8" fill="#840000">
<text x="301" y="277.9">Title:</text>
<text x="310.6" y="277.9">Recore</text>
</g>
<g font-size="2.1" fill="#840000">
<text x="301" y="268.2">Intelligent</text>
<text x="314.1" y="268.2">Agent</text>
<text x="322" y="268.2">AS</text>
<text x="301" y="273.7">File:</text>
<text x="301" y="271">Sheet:</text>
<text x="307.1" y="273.7">Analogue.kicad_sch</text>
<text x="309.2" y="271">/Endstops/</text>
<text x="301" y="281.1">Size:</text>
<text x="307.6" y="281.1">A3</text>
<text x="323" y="281.1">Date:</text>
<text x="330" y="281.1">2023-11-06</text>
<text x="386" y="281.3">Rev:</text>
<text x="392.4" y="281.3">A8</text>
<text x="301" y="283.9">KiCad</text>
<text x="308.7" y="283.9">E.D.A.</text>
<text x="316.3" y="283.9">8.0.0</text>
<text x="386" y="283.9">Id:</text>
<text x="390.1" y="283.9">5/15</text>
</g>
<g font-size="1.8" fill="#840000">
<text x="35" y="11.9">1</text>
<text x="85" y="11.9">2</text>
<text x="135" y="11.9">3</text>
<text x="185" y="11.9">4</text>
<text x="235" y="11.9">5</text>
<text x="285" y="11.9">6</text>
<text x="335" y="11.9">7</text>
<text x="385" y="11.9">8</text>
<text x="10.3" y="35.9">A</text>
<text x="408.3" y="35.9">A</text>
<text x="10.3" y="85.9">B</text>
<text x="408.2" y="85.9">B</text>
<text x="208.3" y="93.7">5V-OR-12V</text>
<text x="10.3" y="135.9">C</text>
<text x="408.2" y="135.9">C</text>
<text x="264.2" y="147">5V-OR-12V</text>
<text x="37.6" y="174.9">EN-THERMISTORS</text>
<text x="67.1" y="178.5" transform="rotate(-90 67.1 178.5)">2</text>
<text x="115.5" y="174.9">EN-ENDSTOPS</text>
<text x="142" y="178.5" transform="rotate(-90 142 178.5)">2</text>
<text x="10.3" y="185.9">D</text>
<text x="408.2" y="185.9">D</text>
<text x="10.3" y="235.9">E</text>
<text x="408.3" y="235.9">E</text>
<text x="69" y="242.3">ES2-DIR</text>
<text x="92.5" y="245.8" transform="rotate(-90 92.5 245.8)">2</text>
<text x="152.8" y="244.8">ES1-DIR</text>
<text x="178.8" y="248.4" transform="rotate(-90 178.8 248.4)">2</text>
<text x="10.3" y="285.9">F</text>
<text x="35" y="286.9">1</text>
<text x="85" y="286.9">2</text>
<text x="135" y="286.9">3</text>
<text x="185" y="286.9">4</text>
<text x="235" y="286.9">5</text>
<text x="285" y="286.9">6</text>
<text x="335" y="286.9">7</text>
<text x="385" y="286.9">8</text>
<text x="408.3" y="285.9">F</text>
</g>
<g font-size="1.8" fill="#006464">
<text x="48.1" y="42.2">+5V_END-STOPS</text>
<text x="125.6" y="42.2">+5V_END-STOPS</text>
<text x="199.2" y="42.2">+5V_END-STOPS</text>
<text x="76.2" y="53.8">U27A</text>
<text x="152.3" y="53.8">U27B</text>
<text x="226" y="53.8">U27C</text>
<text x="62.7" y="55.6">R97</text>
<text x="62.7" y="57.9">10K</text>
<text x="76.2" y="56.1">4050</text>
<text x="140.2" y="55.6">R103</text>
<text x="140.2" y="57.9">10K</text>
<text x="152.4" y="56.1">4050</text>
<text x="213.9" y="55.6">R109</text>
<text x="213.9" y="57.9">10K</text>
<text x="226.1" y="56.1">4050</text>
<text x="308.6" y="60">+3.3V</text>
<text x="63" y="64.5">D26</text>
<text x="140.4" y="64.5">D29</text>
<text x="214.1" y="64.5">D32</text>
<text x="43.1" y="66.6">Conn_01x03_Pin</text>
<text x="49.2" y="69">J20</text>
<text x="63" y="66.8">SMF12A</text>
<text x="120.6" y="66.6">Conn_01x03_Pin</text>
<text x="126.7" y="69">J22</text>
<text x="140.4" y="66.8">SMF12A</text>
<text x="194.3" y="66.6">Conn_01x03_Pin</text>
<text x="200.3" y="69">J24</text>
<text x="214.1" y="66.8">SMF12A</text>
<text x="324.2" y="69.5">C170</text>
<text x="324.2" y="71.9">100nF</text>
<text x="54" y="73.8">GND GND</text>
<text x="131.4" y="73.8">GND GND</text>
<text x="205.1" y="73.8">GND GND</text>
<text x="312" y="79.8" transform="rotate(-90 312 79.8)">VCC</text>
<text x="317" y="82.2">U27G</text>
<text x="319.4" y="78.9">GND</text>
<text x="312" y="89.2" transform="rotate(-90 312 89.2)">VSS</text>
<text x="317" y="84.6">4050</text>
<text x="49.4" y="90.4">+5V_END-STOPS</text>
<text x="125.6" y="90.4">+5V_END-STOPS</text>
<text x="64" y="103.8">R98</text>
<text x="64" y="106.1">10K</text>
<text x="140.2" y="103.8">R104</text>
<text x="140.2" y="106.1">10K</text>
<text x="213.9" y="103.8">R110</text>
<text x="213.9" y="106.1">10K</text>
<text x="229.9" y="102">U27F</text>
<text x="229.9" y="104.3">4050</text>
<text x="309.2" y="104.3">GND</text>
<text x="64.2" y="112.7">D27</text>
<text x="140.4" y="112.7">D30</text>
<text x="214.1" y="112.7">D33</text>
<text x="346.7" y="110.8">+3.3V</text>
<text x="44.4" y="114.9">Conn_01x03_Pin</text>
<text x="50.5" y="117.2">J21</text>
<text x="64.2" y="115">SMF12A</text>
<text x="120.6" y="114.9">Conn_01x03_Pin</text>
<text x="126.7" y="117.2">J23</text>
<text x="140.4" y="115">SMF12A</text>
<text x="194.3" y="114.9">Conn_01x03_Pin</text>
<text x="200.3" y="117.2">J25</text>
<text x="214.1" y="115">SMF12A</text>
<text x="55.2" y="122.1">GND GND</text>
<text x="131.4" y="122.1">GND GND</text>
<text x="205.1" y="122.1">GND GND</text>
<text x="347.1" y="120.3">C168</text>
<text x="347.1" y="122.7">100nF</text>
<text x="342.3" y="129.7">GND</text>
<text x="351.8" y="134.2">PH4</text>
<text x="351.8" y="136.8">PH5</text>
<text x="350.1" y="138.3" transform="rotate(-90 350.1 138.3)">VCC-PL</text>
<text x="351.8" y="139.3">PH6</text>
<text x="351.8" y="141.8">PH7</text>
<text x="237.8" y="146.3">+12V</text>
<text x="290.7" y="147.6">+5V_END-STOPS</text>
<text x="351.8" y="146.9">PH9</text>
<text x="351.8" y="144.4">PH8</text>
<text x="50.4" y="151.4">+5V</text>
<text x="72.8" y="151.4">+5V_THERMISTORS</text>
<text x="125.3" y="151.4">+5V</text>
<text x="148.4" y="151.4">+5V_END-STOPS</text>
<text x="245.2" y="154.5">AO3401</text>
<text x="247.5" y="152.2">Q9</text>
<text x="274.4" y="154.5">AO3401</text>
<text x="276.2" y="152.2">Q11</text>
<text x="352.1" y="153.3">PF0</text>
<text x="63.6" y="161.5">MT9700</text>
<text x="65.3" y="159.2">U30</text>
<text x="138.5" y="161.5">MT9700</text>
<text x="140.3" y="159.2">U29</text>
<text x="165.5" y="161">C165</text>
<text x="177.3" y="161">D41</text>
<text x="346.6" y="159.7">U1H</text>
<text x="48.7" y="162.3">C162</text>
<text x="48.7" y="164.6">10uF,10V</text>
<text x="62" y="166">IN</text>
<text x="68.8" y="166">OUT</text>
<text x="89.3" y="163.5">C241</text>
<text x="89.3" y="165.8">10uF,10V</text>
<text x="101.1" y="165.8">SMF5.0A</text>
<text x="101.1" y="163.5">D40</text>
<text x="123.6" y="162.3">C164</text>
<text x="123.6" y="164.6">10uF,10V</text>
<text x="136.9" y="166">IN</text>
<text x="143.7" y="166">OUT</text>
<text x="165.5" y="163.3">10uF,10V</text>
<text x="177.3" y="163.3">SMF5.0A</text>
<text x="234.4" y="164.6">R63</text>
<text x="234.4" y="162.3">10K</text>
<text x="263.6" y="164.6">R106</text>
<text x="264.8" y="162.3">10K</text>
<text x="346.8" y="163.3">A64</text>
<text x="43.8" y="171.6">GND</text>
<text x="81.9" y="169.6">R99</text>
<text x="81.9" y="171.9">10K</text>
<text x="84.5" y="172.9">GND</text>
<text x="97.2" y="172.9">GND</text>
<text x="118.7" y="171.6">GND</text>
<text x="156.2" y="169.6">R102</text>
<text x="156.8" y="171.9">10K</text>
<text x="160.7" y="170.4">GND</text>
<text x="173.4" y="170.4">GND</text>
<text x="251.6" y="172.4">2SK3019</text>
<text x="280.8" y="172.4">2SK3019</text>
<text x="62" y="174.9">EN</text>
<text x="68.2" y="175.5" transform="rotate(-90 68.2 175.5)">GND</text>
<text x="68.5" y="174.9">ISET</text>
<text x="136.9" y="174.9">EN</text>
<text x="143.1" y="175.5" transform="rotate(-90 143.1 175.5)">GND</text>
<text x="143.4" y="174.9">ISET</text>
<text x="234.4" y="179.8">R64</text>
<text x="234.4" y="177.5">10K</text>
<text x="251.6" y="174.8">Q8</text>
<text x="264.9" y="178.8">D42</text>
<text x="280.8" y="174.8">Q10</text>
<text x="65.4" y="184.3">GND</text>
<text x="89.5" y="184.3">GND</text>
<text x="140.3" y="184.3">GND</text>
<text x="164.5" y="184.3">GND</text>
<text x="264.9" y="181.1">SMF12A</text>
<text x="238.1" y="188.1">GND</text>
<text x="247" y="188.1">GND</text>
<text x="261" y="188.1">GND</text>
<text x="276.2" y="188.1">GND</text>
<text x="88.5" y="211.1">+5V +3.3V</text>
<text x="174.9" y="213.6">+5V +3.3V</text>
<text x="74.5" y="220.7">C83</text>
<text x="107.1" y="220.7">C236</text>
<text x="242.6" y="220.1">U27E</text>
<text x="72.3" y="223">100nF</text>
<text x="84.6" y="224.6">SN74LVC1T45DCK</text>
<text x="107.1" y="223">100nF</text>
<text x="158.6" y="225.5">100nF</text>
<text x="159.6" y="223.2">C210</text>
<text x="171" y="227.1">SN74LVC1T45DCK</text>
<text x="193.4" y="223.2">C233</text>
<text x="193.4" y="225.5">100nF</text>
<text x="242.6" y="222.5">4050</text>
<text x="79.4" y="230">GND</text>
<text x="102.2" y="230">GND</text>
<text x="165.7" y="232.6">GND</text>
<text x="188.6" y="232.6">GND</text>
<text x="85.6" y="237.1">A</text>
<text x="91" y="234" transform="rotate(-90 91 234)">VCCA</text>
<text x="96.1" y="234.2" transform="rotate(-90 96.1 234.2)">VCCB</text>
<text x="98.3" y="237.1">B</text>
<text x="172" y="239.6">A</text>
<text x="177.4" y="236.6" transform="rotate(-90 177.4 236.6)">VCCA</text>
<text x="182.5" y="236.7" transform="rotate(-90 182.5 236.7)">VCCB</text>
<text x="184.7" y="239.6">B</text>
<text x="242.5" y="235.4">U27D</text>
<text x="242.6" y="237.7">4050</text>
<text x="85.6" y="242.2">DIR</text>
<text x="93.6" y="243.3" transform="rotate(-90 93.6 243.3)">GND</text>
<text x="172" y="244.7">DIR</text>
<text x="179.9" y="245.9" transform="rotate(-90 179.9 245.9)">GND</text>
<text x="90.8" y="251.6">GND</text>
<text x="96.2" y="246.3">U37</text>
<text x="182.5" y="248.8">U36</text>
<text x="177.2" y="254.2">GND</text>
</g>
<g font-size="1.8" fill="#a90000">
<text x="50.7" y="58.2">3</text>
<text x="128.2" y="58.2">3</text>
<text x="201.9" y="58.2">3</text>
<text x="50.7" y="63.2">1</text>
<text x="50.7" y="60.7">2</text>
<text x="72.3" y="60.7">3</text>
<text x="83.7" y="60.7">2</text>
<text x="128.2" y="63.2">1</text>
<text x="128.2" y="60.7">2</text>
<text x="148.5" y="60.7">5</text>
<text x="159.9" y="60.7">4</text>
<text x="201.9" y="63.2">1</text>
<text x="201.9" y="60.7">2</text>
<text x="222.2" y="60.7">7</text>
<text x="233.6" y="60.7">6</text>
<text x="310.9" y="73.1" transform="rotate(-90 310.9 73.1)">1</text>
<text x="310.9" y="93.4" transform="rotate(-90 310.9 93.4)">8</text>
<text x="52" y="106.4">3</text>
<text x="128.2" y="106.4">3</text>
<text x="201.9" y="106.4">3</text>
<text x="52" y="111.5">1</text>
<text x="52" y="109">2</text>
<text x="128.2" y="111.5">1</text>
<text x="128.2" y="109">2</text>
<text x="201.9" y="111.5">1</text>
<text x="201.9" y="109">2</text>
<text x="225.4" y="109">14</text>
<text x="236.8" y="109">15</text>
<text x="349" y="130.1" transform="rotate(-90 349 130.1)">J16</text>
<text x="356.3" y="133.1">AB5</text>
<text x="356.3" y="135.6">AC7</text>
<text x="356.3" y="138.2">AB4</text>
<text x="356.3" y="140.7">AC5</text>
<text x="356.3" y="143.3">Y10</text>
<text x="356.3" y="145.8">AA8</text>
<text x="355.7" y="152.1">AB10</text>
<text x="244.4" y="157.2">2</text>
<text x="252" y="157.2">3</text>
<text x="273.6" y="157.2">2</text>
<text x="281.2" y="157.2">3</text>
<text x="59" y="164.8">5</text>
<text x="74.2" y="164.8">1</text>
<text x="133.9" y="164.8">5</text>
<text x="149.2" y="164.8">1</text>
<text x="248.7" y="164.5" transform="rotate(-90 248.7 164.5)">1</text>
<text x="277.9" y="164.5" transform="rotate(-90 277.9 164.5)">1</text>
<text x="59" y="173.7">4</text>
<text x="74.2" y="173.7">3</text>
<text x="133.9" y="173.7">4</text>
<text x="149.2" y="173.7">3</text>
<text x="241.9" y="172.5">1</text>
<text x="248.7" y="169.6" transform="rotate(-90 248.7 169.6)">3</text>
<text x="271.1" y="172.5">1</text>
<text x="277.9" y="169.6" transform="rotate(-90 277.9 169.6)">3</text>
<text x="248.7" y="177.2" transform="rotate(-90 248.7 177.2)">2</text>
<text x="277.9" y="177.2" transform="rotate(-90 277.9 177.2)">2</text>
<text x="238.1" y="227.1">11</text>
<text x="249.5" y="227.1">12</text>
<text x="89.9" y="228" transform="rotate(-90 89.9 228)">1</text>
<text x="95" y="228" transform="rotate(-90 95 228)">6</text>
<text x="176.3" y="230.6" transform="rotate(-90 176.3 230.6)">1</text>
<text x="181.4" y="230.6" transform="rotate(-90 181.4 230.6)">6</text>
<text x="83.1" y="236">3</text>
<text x="100.9" y="236">4</text>
<text x="169.5" y="238.5">3</text>
<text x="187.3" y="238.5">4</text>
<text x="83.1" y="241">5</text>
<text x="169.5" y="243.6">5</text>
<text x="238.7" y="242.3">9</text>
<text x="249.5" y="242.3">10</text>
</g>
<g font-size="1.8" fill="#0f0f0f">
<text x="62.2" y="60.7">ES5-PRE</text>
<text x="87.6" y="60.7">END-STOP-5</text>
<text x="163.8" y="60.7">END-STOP-4</text>
<text x="236.2" y="60.7">END-STOP-3</text>
<text x="67.2" y="109">ES2-PRE</text>
<text x="145.9" y="109">ES1-PRE</text>
<text x="215.9" y="109">ES0-PRE</text>
<text x="242.6" y="109">END-STOP-0</text>
<text x="362.8" y="133.1">END-STOP-0</text>
<text x="362.8" y="135.6">END-STOP-1</text>
<text x="362.8" y="140.7">END-STOP-3</text>
<text x="362.8" y="138.2">END-STOP-2</text>
<text x="362.8" y="143.2">END-STOP-4</text>
<text x="362.8" y="145.8">END-STOP-5</text>
<text x="364.2" y="152.1">ES-EN-12V</text>
<text x="227.3" y="172.5">ES-EN-12V</text>
<text x="68.6" y="236">ES2-PRE</text>
<text x="103.8" y="236">END-STOP-2</text>
<text x="152.4" y="238.5">ES1-PRE</text>
<text x="190.1" y="238.5">END-STOP-1</text>
</g>
<g font-size="1.8" fill="#009600">
<text x="138.4" y="60.7">ES4-PRE</text>
<text x="212.1" y="60.7">ES3-PRE</text>
</g>
<g font-size="1.8" fill="#0000c2">
<text x="62.2" y="145.8">I_lim=0.75</text>
<text x="73.7" y="145.8">A</text>
<text x="135.9" y="145.8">I_lim=0.75</text>
<text x="147.4" y="145.8">A</text>
</g>
</svg>
